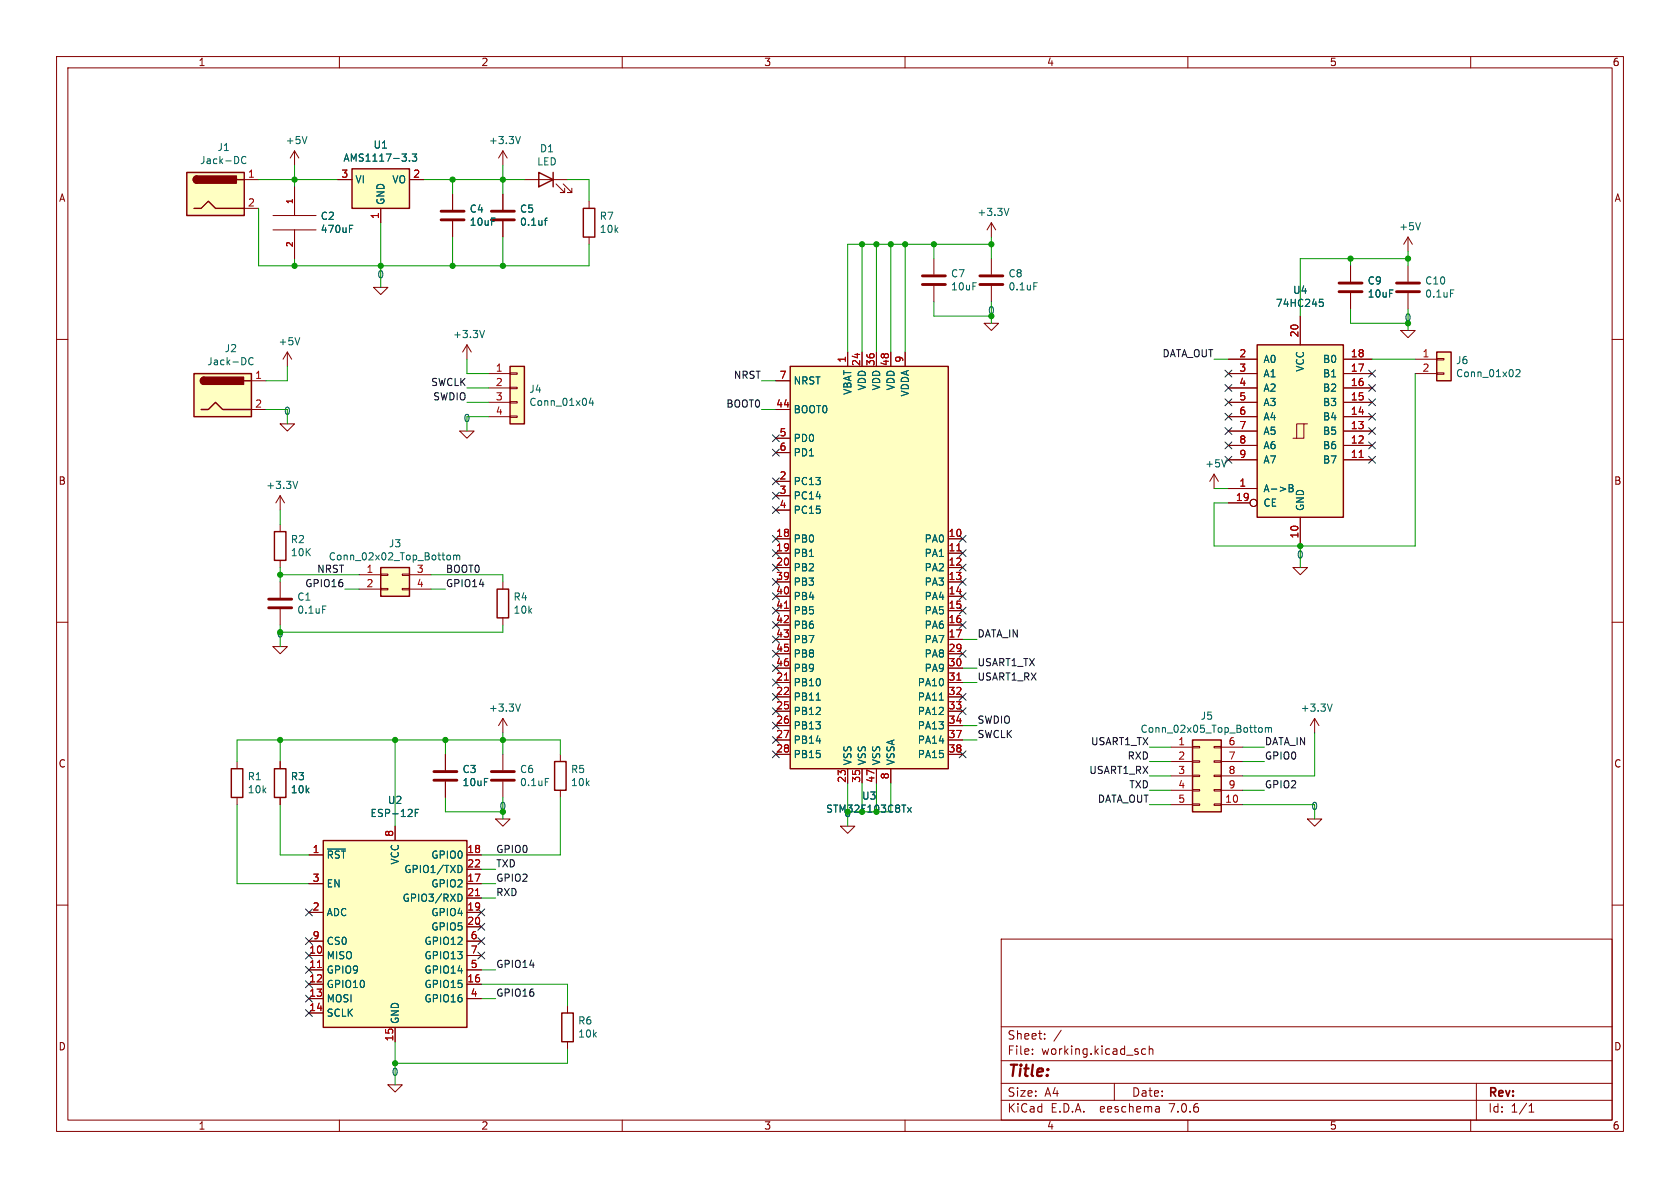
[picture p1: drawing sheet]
<svg xmlns="http://www.w3.org/2000/svg" width="297mm" height="210mm" viewBox="0 0 297 210" stroke-linecap="round" stroke-linejoin="round" font-family="sans-serif">
<g fill="none" stroke="#840000" stroke-width=".18">
<path d="M10 10h277v190h-277zM12 12h273v186h-273zM60 10v2M110 10v2M160 10v2M210 10v2M260 10v2M43.2 31.8h2.5M43.2 36.8h2.5M48.3 38.1h7.6M52.1 26.7l-.8 1.2M52.1 26.7v2.5"/>
<path d="M52.1 33v5.1M52.1 26.7l.7 1.2M59.7 31.8h2.5M67.3 36.8v2.6M72.4 31.8h2.5M80 34.3v2.8M80 39.1v2.8M88.9 26.7v2.5M88.9 34.3v2.8M88.9 39.1v2.8M88.9 26.7l-.8 1.2M88.9 26.7l.8 1.2"/>
<path d="M92.7 31.8h7.6M98.3 32.5l1.5 1.5h-.7h.7v-.7M99.6 32.5l1.5 1.5h-.8h.8v-.7M104.1 35.6v1.2M175.3 39.4v2.5M175.3 39.4l-.8 1.2M175.3 39.4l.7 1.2M10 60h2M48.3 40.6h7.6M52.1 40.6v5.1M66 50.8h2.6l-1.3 1.3zM104.1 41.9v1.3"/>
<path d="M165.1 45.7v2.8M165.1 50.5v2.8M174 57.2h2.5l-1.2 1.2zM175.3 45.7v2.8M175.3 50.5v2.8M229.9 55.9v5.1M238.8 47v2.8M238.8 51.8v2.8M247.6 58.4h2.6l-1.3 1.3zM248.9 41.9v2.6M248.9 47v2.8M248.9 51.8v2.8"/>
<path d="M248.9 41.9l-.7 1.3M248.9 41.9l.8 1.3M285 60h2M44.4 67.3h2.6M44.4 72.4h2.6M49.5 74.9h2.6l-1.3 1.3zM50.8 62.2l-.8 1.3M50.8 62.2v2.6M50.8 62.2l.8 1.3M81.3 76.2h2.5l-1.3 1.3zM82.5 61l-.7 1.2M82.5 61v2.5"/>
<path d="M82.5 61l.8 1.2M86.4 66h3.8M86.4 68.6h3.8M86.4 71.1h3.8M86.4 73.7h3.8M90.2 73.5h1.2v.3h-1.2zM90.2 71h1.2v.2h-1.2zM90.2 68.5h1.2v.2h-1.2zM90.2 65.9h1.2v.3h-1.2zM137.2 67.3h2.5M137.2 72.4h2.5M137.2 77.5h2.5"/>
<path d="M149.9 62.2v2.6M152.4 62.2v2.6M154.9 62.2v2.6M157.5 62.2v2.6M160 62.2v2.6M217.2 66h5M217.2 68.6h5M217.2 71.1h5M217.2 73.7h5M217.2 78.7h5M217.2 76.2h5M217.2 63.5h5"/>
<path d="M230.5 74.9h-1.3v2.6M231.1 74.9h-.6v2.6h-1.9M237.5 66h5.1M237.5 68.6h5.1M237.5 71.1h5.1M237.5 73.7h5.1M237.5 78.7h5.1M237.5 76.2h5.1M237.5 63.5h5.1M250.2 66h3.8M250.2 63.5h3.8M254 65.9h1.3v.3h-1.3z"/>
<path d="M254 63.4h1.3v.2h-1.3zM49.5 87.6v2.6M49.5 92.7v1.3M49.5 99.1v1.2M49.5 87.6l-.7 1.3M49.5 87.6l.8 1.3M137.2 95.3h2.5M137.2 97.8h2.5M137.2 85.1h2.5M137.2 87.6h2.5M137.2 90.2h2.5M137.2 80h2.5"/>
<path d="M167.6 95.3h2.6M167.6 97.8h2.6M214.6 83.8l-.7 1.3M214.6 83.8v2.6M214.6 83.8l.8 1.3M217.2 86.4h5M217.2 81.3h5M217.2 88.9h3.8M229.9 91.4v5.1M237.5 81.3h5.1M10 110h2M48.3 114.3h2.5l-1.3 1.3z"/>
<path d="M49.5 102.9v2.8M49.5 107.7v2.8M63.5 101.6h3.8M63.5 104.1h3.8M67.3 104h1.3v.3h-1.3zM67.3 101.5h1.3v.2h-1.3zM71.1 104h1.3v.3h-1.3zM71.1 101.5h1.3v.2h-1.3zM72.4 101.6h3.8M72.4 104.1h3.8M88.9 102.9v1.2M88.9 109.2v1.3"/>
<path d="M137.2 100.3h2.5M137.2 102.9h2.5M137.2 105.4h2.5M137.2 108h2.5M137.2 110.5h2.5M137.2 113h2.5M137.2 115.6h2.5M137.2 118.1h2.5M167.6 100.3h2.6M167.6 102.9h2.6M167.6 105.4h2.6M167.6 108h2.6"/>
<path d="M167.6 110.5h2.6M167.6 113h2.6M167.6 115.6h2.6M167.6 118.1h2.6M228.6 100.3h2.5l-1.2 1.3zM285 110h2M41.9 134.6v1.3M49.5 134.6v1.3M78.7 133.4v2.7M78.7 138.2v2.8M88.9 127v2.5M88.9 133.4v2.7"/>
<path d="M88.9 138.2v2.8M88.9 127l-.8 1.3M88.9 127l.8 1.3M99.1 133.4v1.2M99.1 139.7v1.3M137.2 120.7h2.5M137.2 123.2h2.5M137.2 125.7h2.5M137.2 128.3h2.5M137.2 130.8h2.5M137.2 133.4h2.5M149.9 135.9v2.5"/>
<path d="M152.4 135.9v2.5M154.9 135.9v2.5M157.5 135.9v2.5M167.6 120.7h2.6M167.6 123.2h2.6M167.6 125.7h2.6M167.6 128.3h2.6M167.6 130.8h2.6M167.6 133.4h2.6M207 132.1h3.8M207 134.6h3.8M207 137.2h3.8"/>
<path d="M207 139.7h3.8M210.8 139.6h1.3v.2h-1.3zM210.8 137h1.3v.3h-1.3zM210.8 134.5h1.3v.2h-1.3zM210.8 132h1.3v.2h-1.3zM214.6 139.6h1.3v.2h-1.3zM214.6 137h1.3v.3h-1.3zM214.6 134.5h1.3v.2h-1.3zM214.6 132h1.3v.2h-1.3zM215.9 132.1h3.8M215.9 134.6h3.8M215.9 137.2h3.8"/>
<path d="M215.9 139.7h3.8M232.4 127l-.8 1.3M232.4 127v2.5M232.4 127l.8 1.3M10 160h2M41.9 141v1.2M49.5 141v1.2M54.6 151.1h2.5M54.6 156.2h2.5M69.8 146.1v2.5M82.5 151.1h2.6M82.5 156.2h2.6"/>
<path d="M82.5 158.8h2.6M82.5 153.7h2.6M87.6 144.8h2.6l-1.3 1.3zM148.6 146.1h2.5l-1.2 1.2zM207 142.2h3.8M210.8 142.1h1.3v.3h-1.3zM214.6 142.1h1.3v.3h-1.3zM215.9 142.2h3.8M231.1 144.8h2.6l-1.3 1.3zM285 160h2M54.6 168.9h2.5M54.6 171.5h2.5"/>
<path d="M54.6 174h2.5M54.6 176.5h2.5M54.6 179.1h2.5M54.6 161.3h2.5M54.6 166.4h2.5M82.5 168.9h2.6M82.5 171.5h2.6M82.5 174h2.6M82.5 176.5h2.6M82.5 161.3h2.6M82.5 163.8h2.6M82.5 166.4h2.6"/>
<path d="M100.3 177.8v1.3M177 166h108v32h-108zM60 198v2M68.6 191.8h2.5l-1.3 1.2zM69.8 181.6v2.6M100.3 184.2v1.2M110 198v2M160 198v2M177 194.5h108M177 191.5h108M177 187.5h108M177 181.5h108"/>
<path d="M182.5 186.3v.1M182.5 185.5v.1M184.7 183.6v.1M184.7 182.8v.1M187.6 182.1l-1.3 2M197 191.5v3M202.5 185.5l-.4-.1-.3 .3v.4l.2 .2h.5M203.2 185.5l.2-.1 .3 .1 .1 .9M203.2 184.9v1.5M204.9 195.7l.1 .9M205 196.5l-.2 .1M205 196h-.2"/>
<path d="M210 198v2M260 198v2M261 191.5v6.5M270.3 196.6h.9M270.3 195.5l.4-.4v1.5"/>
<circle cx="221.6" cy="88.9" r=".63"/>
</g>
<g fill="none" stroke="#006464" stroke-width=".18">
<path d="M43.5 27.8a.6 .6 0 0 0-.9 .4 .6 .6 0 0 0 .6 .7l.3-.1M54.3 24.1l-.5 1.3M61.8 39.8h.6M72.4 28.4v.1M72.9 27.2h.8l-.5 .5 .4 .1v.6l-.2 .1-.5-.1M92 24.1l-.4 1.3M96.2 39h.5M96.7 38.6l-.3 .1v1.1M178.4 36.8l-.5 1.3M251.1 39.4l-.4 1.2M53 59.7l-.4 1.3M61.8 40.4h.4"/>
<path d="M85.7 58.4l-.5 1.3M182.8 50h.6M233.3 52.9h.6M233.4 53.4h.3l.3 .2-.2 .5-.4 .1M256.4 51.3h.6M44.7 63.3a.6 .6 0 0 0-.8 .5 .6 .6 0 0 0 .6 .7l.2-.1M104.5 70.3l-.3 1h.8M104.8 70.8v.9M268 65.4l.5-.1 .2 .4-.8 .9h.8M52.6 85.1l-.4 1.3M79.1 98.2l.3-.1 .2 .3v.5l-.2 .1-.3-.1M80.2 98.3l.4-.2 .1 .2"/>
<path d="M80.2 98.1v.9M80.7 98.3l.2-.2 .3 .1 .1 .8M80.7 98.3v.7M216.8 81.3l-.4 1.2M227.9 85.7h.4l.3 .2-.3 .4 .3 .1v.3l-.2 .2h-.5zM227.9 86.3h.4M57 107.1h.6M92 124.5l-.4 1.2M96.4 137.6h.6M144.3 123.8h.7M166.1 123.8h.7M222.6 128.7l.3-.1 .3 .3-.1 .4-.2 .2-.3-.1"/>
<path d="M223.7 128.7l.4-.1 .1 .2M223.7 128.6v.9M224.2 128.8l.2-.2 .3 .1 .1 .8M224.2 128.8v.7M235.5 124.5l-.4 1.2M57.9 150.1h3.2M73.4 143.7h.4M74 143.1h-.6v1.2M81 158.1a.64 .64 0 0 1 .7 .6 .64 .64 0 0 1-.7 .6M81.3 153a.68 .68 0 0 1 .4 .6 .68 .68 0 0 1-.4 .6M160.4 142.7l.7 .9M161.1 142.7l-.7 .9"/>
</g>
<g fill="none" stroke="#840000" stroke-width=".25">
<path d="M33 30.5h10.2v7.6h-10.2zM34.3 36.8h1.3l1.2-1.2 1.3 1.2h5.1M34.8 31.1a.64 .64 0 0 0-.6 .7 .64 .64 0 0 0 .6 .6M41.9 31.8h1.3M62.2 29.8h10.2v7h-10.2zM95.2 30.5l2.6 1.3-2.6 1.2zM97.8 30.5v2.5M103.1 36.8h2.1v5.1h-2.1zM34.3 66h10.1v7.7h-10.1zM35.6 72.4h1.2l1.3-1.3 1.3 1.3h5M36.1 66.7a.64 .64 0 0 0-.7 .6 .64 .64 0 0 0 .7 .6M43.2 67.3h1.2"/>
<path d="M90.2 64.8h2.5v10.1h-2.5zM139.7 64.8h27.9v71.1h-27.9zM222.2 61h15.3v30.4h-15.3zM254 62.2h2.5v5.1h-2.5zM48.5 94h2v5.1h-2zM67.3 100.3h5.1v5.1h-5.1zM87.9 104.1h2v5.1h-2zM40.9 135.9h2v5.1h-2zM48.5 135.9h2v5.1h-2zM98 134.6h2.1v5.1h-2.1zM210.8 130.8h5.1v12.7h-5.1zM57.1 148.6h25.4v33h-25.4z"/>
<path d="M99.3 179.1h2v5.1h-2z"/>
</g>
<g fill="none" stroke="#840000" stroke-width=".51">
<path d="M78 38.9h4M78 37.3h4M86.9 38.9h4M86.9 37.3h4M163.1 50.3h4M163.1 48.8h4M173.2 50.3h4.1M173.2 48.8h4.1M236.7 51.6h4.1M236.7 50h4.1M246.9 51.6h4.1M246.9 50h4.1"/>
<path d="M47.5 107.4h4.1M47.5 105.9h4.1M76.7 137.9h4.1M76.7 136.4h4.1M86.9 137.9h4M86.9 136.4h4"/>
</g>
<g fill="#ffffc2" stroke="#ffffc2" stroke-width=".18">
<path d="M67.3 100.3h5.1v5.1h-5.1z"/>
<path d="M210.8 130.8h5.1v12.7h-5.1z"/>
<path d="M57.1 148.6h25.4v33h-25.4z"/>
<path d="M90.2 64.8h2.5v10.1h-2.5z"/>
<path d="M222.2 61h15.3v30.4h-15.3z"/>
<path d="M34.3 66h10.1v7.7h-10.1z"/>
<path d="M33 30.5h10.2v7.6h-10.2z"/>
<path d="M139.7 64.8h27.9v71.1h-27.9z"/>
<path d="M62.2 29.8h10.2v7h-10.2z"/>
<path d="M254 62.2h2.5v5.1h-2.5z"/>
</g>
<path d="M169.2 97.4h.7M240.3 80.9h.7M138.7 107.5h.7M138.7 120.2h.7M169.2 120.2h.7M84.1 158.3h.7M56.1 171h.7" fill="none" stroke="#a90000" stroke-width=".18"/>
<g fill="#840000" stroke="#840000" stroke-width=".25">
<path d="M35.6 66.9l.5-.2v1.2a.64 .64 0 0 1-.6-.3 .64 .64 0 0 1 .1-.7z"/>
<path d="M36.1 66.7h7v1.2h-7z"/>
<path d="M34.4 31.3l.4-.2v1.3a.64 .64 0 0 1-.6-.4 .64 .64 0 0 1 .2-.7z"/>
<path d="M34.8 31.1h7v1.3h-7z"/>
</g>
<g fill="none" stroke="#009600" stroke-width=".18">
<path d="M45.7 36.8v10.2h58.4v-3.8M45.7 31.8h14M52.1 29.2v3.8M67.3 39.4v11.4M74.9 31.8h17.8M80 31.8v2.5M88.9 29.2v5.1M100.3 31.8h3.8v3.8M52.1 45.7v1.3M80 41.9v5.1M88.9 41.9v5.1M152.4 43.2v19"/>
<path d="M154.9 43.2v19M157.5 43.2v19M160 43.2v19M165.1 43.2v2.5M165.1 53.3v2.6h10.2M175.3 43.2h-25.4v19M175.3 41.9v3.8M175.3 53.3v3.9M238.8 54.6v2.6h10.1M238.8 45.7v1.3M248.9 44.5v2.5M248.9 54.6v3.8"/>
<path d="M248.9 45.7h-19v10.2M47 72.4h3.8v2.5M50.8 64.8v2.5h-3.8M82.5 63.5v2.5h3.9M82.5 71.1h3.9M82.5 68.6h3.9M86.4 73.7h-3.9v2.5M134.6 72.4h2.6M134.6 67.3h2.6M214.6 63.5h2.6M242.6 63.5h7.6M250.2 66v30.5h-35.6v-7.6h2.6"/>
<path d="M49.5 90.2v2.5M214.6 86.4h2.6M229.9 96.5v3.8M49.5 100.3v2.6M49.5 110.5v3.8M49.5 101.6h14M61 104.1h2.5M76.2 101.6h12.7v1.3M76.2 104.1h2.5M88.9 110.5v1.3h-39.4M170.2 113h2.5M170.2 118.1h2.5"/>
<path d="M49.5 130.8v3.8M69.8 130.8v15.3M78.7 130.8v2.6M88.9 129.5v3.9M99.1 133.4v-2.6h-57.2v3.8M149.9 138.4v7.7M152.4 138.4v5.1M154.9 138.4v5.1M157.5 138.4v5.1M170.2 130.8h2.5M170.2 128.3h2.5M170.2 120.7h2.5"/>
<path d="M203.2 134.6h3.8M203.2 132.1h3.8M203.2 139.7h3.8M203.2 137.2h3.8M219.7 134.6h3.8M219.7 132.1h3.8M219.7 139.7h3.8M232.4 129.5v7.7h-12.7M41.9 142.2v14h12.7M49.5 142.2v8.9h5.1M78.7 141v2.5h10.2M85.1 156.2h2.5"/>
<path d="M85.1 153.7h2.5M85.1 158.8h2.5M88.9 141v3.8M99.1 141v10.1h-14M203.2 142.2h3.8M219.7 142.2h12.7v2.6M85.1 174h15.2v3.8M85.1 171.5h2.5M85.1 176.5h2.5M69.8 184.2v7.6M100.3 185.4v2.6h-30.5"/>
</g>
<g fill="none" stroke="#000084" stroke-width=".18">
<path d="M136.6 76.9l1.2 1.2M136.6 79.4l1.2 1.2M137.8 76.9l-1.2 1.2M137.8 79.4l-1.2 1.2M216.6 65.4l1.2 1.2M216.6 70.5l1.2 1.2M216.6 75.6l1.2 1.2M216.6 68l1.2 1.2M216.6 78.1l1.2 1.2M216.6 73.1l1.2 1.2M217.8 65.4l-1.2 1.2M217.8 70.5l-1.2 1.2"/>
<path d="M217.8 75.6l-1.2 1.2M217.8 68l-1.2 1.2M217.8 78.1l-1.2 1.2M217.8 73.1l-1.2 1.2M242 73.1l1.2 1.2M242 75.6l1.2 1.2M242 65.4l1.2 1.2M242 68l1.2 1.2M242 70.5l1.2 1.2M242 78.1l1.2 1.2M243.2 73.1l-1.2 1.2M243.2 75.6l-1.2 1.2"/>
<path d="M243.2 65.4l-1.2 1.2M243.2 68l-1.2 1.2M243.2 70.5l-1.2 1.2M243.2 78.1l-1.2 1.2M136.6 94.6l1.2 1.3M136.6 97.2l1.2 1.2M136.6 87l1.2 1.2M136.6 89.6l1.2 1.2M136.6 84.5l1.2 1.2M136.6 99.7l1.2 1.2M137.8 94.6l-1.2 1.3M137.8 97.2l-1.2 1.2"/>
<path d="M137.8 87l-1.2 1.2M137.8 89.6l-1.2 1.2M137.8 84.5l-1.2 1.2M137.8 99.7l-1.2 1.2M169.6 99.7l1.2 1.2M169.6 97.2l1.2 1.2M169.6 94.6l1.2 1.3M170.8 99.7l-1.2 1.2M170.8 94.6l-1.2 1.3M170.8 97.2l-1.2 1.2M216.6 80.7l1.2 1.2M217.8 80.7l-1.2 1.2"/>
<path d="M242 80.7l1.2 1.2M243.2 80.7l-1.2 1.2M136.6 112.4l1.2 1.2M136.6 109.9l1.2 1.2M136.6 104.8l1.2 1.2M136.6 115l1.2 1.2M136.6 117.5l1.2 1.2M136.6 107.3l1.2 1.3M136.6 102.3l1.2 1.2M137.8 112.4l-1.2 1.2M137.8 109.9l-1.2 1.2M137.8 104.8l-1.2 1.2"/>
<path d="M137.8 115l-1.2 1.2M137.8 117.5l-1.2 1.2M137.8 107.3l-1.2 1.3M137.8 102.3l-1.2 1.2M169.6 107.3l1.2 1.3M169.6 109.9l1.2 1.2M169.6 102.3l1.2 1.2M169.6 104.8l1.2 1.2M169.6 115l1.2 1.2M170.8 107.3l-1.2 1.3M170.8 109.9l-1.2 1.2M170.8 102.3l-1.2 1.2"/>
<path d="M170.8 104.8l-1.2 1.2M170.8 115l-1.2 1.2M136.6 132.7l1.2 1.3M136.6 122.6l1.2 1.2M136.6 125.1l1.2 1.2M136.6 127.7l1.2 1.2M136.6 120l1.2 1.3M136.6 130.2l1.2 1.2M137.8 132.7l-1.2 1.3M137.8 122.6l-1.2 1.2M137.8 125.1l-1.2 1.2M137.8 127.7l-1.2 1.2"/>
<path d="M137.8 130.2l-1.2 1.2M137.8 120l-1.2 1.3M169.6 125.1l1.2 1.2M169.6 122.6l1.2 1.2M169.6 132.7l1.2 1.3M170.8 122.6l-1.2 1.2M170.8 125.1l-1.2 1.2M170.8 132.7l-1.2 1.3M54 168.3l1.2 1.2M54 160.7l1.2 1.2M54 165.8l1.2 1.2M54 173.4l1.2 1.2"/>
<path d="M54 170.8l1.2 1.3M54 178.5l1.2 1.2M54 175.9l1.2 1.2M55.2 168.3l-1.2 1.2M55.2 160.7l-1.2 1.2M55.2 165.8l-1.2 1.2M55.2 173.4l-1.2 1.2M55.2 170.8l-1.2 1.3M55.2 178.5l-1.2 1.2M55.2 175.9l-1.2 1.2M84.5 165.8l1.2 1.2M84.5 160.7l1.2 1.2"/>
<path d="M84.5 168.3l1.2 1.2M84.5 163.2l1.2 1.2M85.7 165.8l-1.2 1.2M85.7 160.7l-1.2 1.2M85.7 168.3l-1.2 1.2M85.7 163.2l-1.2 1.2"/>
</g>
<g fill="#009600" stroke="#009600" stroke-width=".18">
<circle cx="69.8" cy="130.8" r=".46"/>
<circle cx="78.7" cy="130.8" r=".46"/>
<circle cx="49.5" cy="130.8" r=".46"/>
<circle cx="229.9" cy="96.5" r=".46"/>
<circle cx="238.8" cy="45.7" r=".46"/>
<circle cx="248.9" cy="45.7" r=".46"/>
<circle cx="152.4" cy="43.2" r=".46"/>
<circle cx="157.5" cy="43.2" r=".46"/>
<circle cx="154.9" cy="43.2" r=".46"/>
<circle cx="160" cy="43.2" r=".46"/>
<circle cx="175.3" cy="43.2" r=".46"/>
<circle cx="165.1" cy="43.2" r=".46"/>
<circle cx="88.9" cy="130.8" r=".46"/>
<circle cx="88.9" cy="47" r=".46"/>
<circle cx="49.5" cy="101.6" r=".46"/>
<circle cx="80" cy="47" r=".46"/>
<circle cx="67.3" cy="47" r=".46"/>
<circle cx="88.9" cy="31.8" r=".46"/>
<circle cx="80" cy="31.8" r=".46"/>
<circle cx="52.1" cy="31.8" r=".46"/>
<circle cx="52.1" cy="47" r=".46"/>
<circle cx="69.8" cy="188" r=".46"/>
</g>
<text font-size="2.8" fill="#840000" x="178" y="190.9">Title:</text>
<g font-size="2.1" fill="#840000">
<text x="178" y="184">Sheet:</text>
<text x="178" y="186.7">File:</text>
<text x="184.1" y="186.7">working.kicad_sch</text>
<text x="178" y="196.9">KiCad</text>
<text x="178" y="194.1">Size:</text>
<text x="184.7" y="194.1">A4</text>
<text x="185.7" y="196.9">E.D.A.</text>
<text x="194.6" y="196.9">eeschema</text>
<text x="200" y="194.1">Date:</text>
<text x="207" y="196.9">7.0.6</text>
<text x="263" y="194.3">Rev:</text>
<text x="263" y="196.9">Id:</text>
<text x="267.1" y="196.9">1/1</text>
</g>
<g font-size="1.8" fill="#840000">
<text x="35" y="11.9">1</text>
<text x="85" y="11.9">2</text>
<text x="135" y="11.9">3</text>
<text x="185" y="11.9">4</text>
<text x="235" y="11.9">5</text>
<text x="285" y="11.9">6</text>
<text x="10.3" y="35.9">A</text>
<text x="285.3" y="35.9">A</text>
<text x="10.3" y="85.9">B</text>
<text x="285.3" y="85.9">B</text>
<text x="10.3" y="135.9">C</text>
<text x="285.3" y="135.9">C</text>
<text x="10.3" y="185.9">D</text>
<text x="285.3" y="185.9">D</text>
<text x="35" y="199.9">1</text>
<text x="85" y="199.9">2</text>
<text x="135" y="199.9">3</text>
<text x="185" y="199.9">4</text>
<text x="235" y="199.9">5</text>
<text x="285" y="199.9">6</text>
</g>
<g font-size="1.8" fill="#006464">
<text x="35.3" y="29.2">Jack-DC</text>
<text x="38.4" y="26.9">J1</text>
<text x="50.4" y="25.7">+5V</text>
<text x="60.6" y="28.8">AMS1117-3.3</text>
<text x="65.9" y="26.5">U1</text>
<text x="86.3" y="25.7">+3.3V</text>
<text x="94.9" y="29.4">LED</text>
<text x="95.4" y="27.1">D1</text>
<text x="62.7" y="32.6">VI</text>
<text x="69.3" y="32.6">VO</text>
<text x="56.6" y="39.1">C2</text>
<text x="56.6" y="41.4">470uF</text>
<text x="68.2" y="36.3" transform="rotate(-90 68.2 36.3)">GND</text>
<text x="82.9" y="37.8">C4</text>
<text x="82.9" y="40.1">10uF</text>
<text x="91.8" y="37.8">C5</text>
<text x="91.8" y="40.1">0.1uf</text>
<text x="105.9" y="39.1">R7</text>
<text x="105.9" y="41.4">10k</text>
<text x="172.7" y="38.4">+3.3V</text>
<text x="247.3" y="40.9">+5V</text>
<text x="66.6" y="49.4">0</text>
<text x="168" y="49.2">C7</text>
<text x="168" y="51.5">10uF</text>
<text x="178.2" y="49.2">C8</text>
<text x="178.2" y="51.5">0.1uF</text>
<text x="228.5" y="52.1">U4</text>
<text x="241.7" y="50.5">C9</text>
<text x="241.7" y="52.8">10uF</text>
<text x="251.9" y="50.5">C10</text>
<text x="251.9" y="52.8">0.1uF</text>
<text x="80" y="60">+3.3V</text>
<text x="225.4" y="54.5">74HC245</text>
<text x="36.5" y="64.8">Jack-DC</text>
<text x="39.6" y="62.5">J2</text>
<text x="49.1" y="61.2">+5V</text>
<text x="223.3" y="64.4">A0</text>
<text x="230.7" y="65.8" transform="rotate(-90 230.7 65.8)">VCC</text>
<text x="233.8" y="64.4">B0</text>
<text x="257.3" y="64.6">J6</text>
<text x="93.5" y="69.6">J4</text>
<text x="93.5" y="72">Conn_01x04</text>
<text x="140.2" y="68.2">NRST</text>
<text x="150.7" y="69.9" transform="rotate(-90 150.7 69.9)">VBAT</text>
<text x="153.3" y="69.1" transform="rotate(-90 153.3 69.1)">VDD</text>
<text x="155.8" y="69.1" transform="rotate(-90 155.8 69.1)">VDD</text>
<text x="158.3" y="69.1" transform="rotate(-90 158.3 69.1)">VDD</text>
<text x="160.9" y="70.2" transform="rotate(-90 160.9 70.2)">VDDA</text>
<text x="223.3" y="66.9">A1</text>
<text x="223.3" y="69.4">A2</text>
<text x="223.3" y="72">A3</text>
<text x="233.8" y="72">B3</text>
<text x="233.8" y="69.4">B2</text>
<text x="233.8" y="66.9">B1</text>
<text x="257.3" y="66.9">Conn_01x02</text>
<text x="50.1" y="73.5">0</text>
<text x="81.8" y="74.8">0</text>
<text x="140.2" y="73.3">BOOT0</text>
<text x="223.3" y="74.5">A4</text>
<text x="223.3" y="77.1">A5</text>
<text x="233.8" y="77.1">B5</text>
<text x="233.8" y="74.5">B4</text>
<text x="140.2" y="78.3">PD0</text>
<text x="140.2" y="80.9">PD1</text>
<text x="213" y="82.8">+5V</text>
<text x="223.3" y="79.6">A6</text>
<text x="223.3" y="82.1">A7</text>
<text x="233.8" y="82.1">B7</text>
<text x="233.8" y="79.6">B6</text>
<text x="47" y="86.6">+3.3V</text>
<text x="140.2" y="86">PC13</text>
<text x="140.2" y="88.5">PC14</text>
<text x="223.3" y="87.2">A-&gt;B</text>
<text x="223.3" y="89.8">CE</text>
<text x="140.2" y="91">PC15</text>
<text x="230.7" y="90.4" transform="rotate(-90 230.7 90.4)">GND</text>
<text x="51.3" y="96.2">R2</text>
<text x="51.3" y="98.5">10K</text>
<text x="58" y="99.3">Conn_02x02_Top_Bottom</text>
<text x="68.7" y="97">J3</text>
<text x="140.2" y="96.1">PB0</text>
<text x="140.2" y="98.7">PB1</text>
<text x="140.2" y="101.2">PB2</text>
<text x="163.4" y="96.1">PA0</text>
<text x="163.4" y="98.7">PA1</text>
<text x="163.4" y="101.2">PA2</text>
<text x="229.2" y="98.9">0</text>
<text x="52.5" y="106.4">C1</text>
<text x="90.7" y="106.4">R4</text>
<text x="140.2" y="103.7">PB3</text>
<text x="140.2" y="106.3">PB4</text>
<text x="163.4" y="103.7">PA3</text>
<text x="163.4" y="106.3">PA4</text>
<text x="52.5" y="108.7">0.1uF</text>
<text x="90.7" y="108.7">10k</text>
<text x="140.2" y="108.8">PB5</text>
<text x="140.2" y="111.4">PB6</text>
<text x="140.2" y="113.9">PB7</text>
<text x="163.4" y="108.8">PA5</text>
<text x="163.4" y="111.4">PA6</text>
<text x="163.4" y="113.9">PA7</text>
<text x="140.2" y="116.4">PB8</text>
<text x="140.2" y="119">PB9</text>
<text x="163.4" y="116.4">PA8</text>
<text x="163.4" y="119">PA9</text>
<text x="140.2" y="121.5">PB10</text>
<text x="140.2" y="124.1">PB11</text>
<text x="162.2" y="121.5">PA10</text>
<text x="162.2" y="124.1">PA11</text>
<text x="86.3" y="126">+3.3V</text>
<text x="140.2" y="126.6">PB12</text>
<text x="140.2" y="129.1">PB13</text>
<text x="140.2" y="131.7">PB14</text>
<text x="162.2" y="126.6">PA12</text>
<text x="162.2" y="129.1">PA13</text>
<text x="162.2" y="131.7">PA14</text>
<text x="201.5" y="129.7">Conn_02x05_Top_Bottom</text>
<text x="212.2" y="127.4">J5</text>
<text x="229.8" y="126">+3.3V</text>
<text x="81.7" y="136.9">C3</text>
<text x="91.8" y="136.9">C6</text>
<text x="100.8" y="136.9">R5</text>
<text x="140.2" y="134.2">PB15</text>
<text x="150.7" y="135.4" transform="rotate(-90 150.7 135.4)">VSS</text>
<text x="153.3" y="135.4" transform="rotate(-90 153.3 135.4)">VSS</text>
<text x="155.8" y="135.4" transform="rotate(-90 155.8 135.4)">VSS</text>
<text x="158.3" y="135.4" transform="rotate(-90 158.3 135.4)">VSSA</text>
<text x="162.2" y="134.2">PA15</text>
<text x="43.7" y="138.1">R1</text>
<text x="43.7" y="140.4">10k</text>
<text x="51.3" y="138.1">R3</text>
<text x="51.3" y="140.4">10k</text>
<text x="68.5" y="142.3">U2</text>
<text x="81.7" y="139.2">10uF</text>
<text x="91.8" y="139.2">0.1uF</text>
<text x="100.8" y="139.2">10k</text>
<text x="152.3" y="141.6">U3</text>
<text x="231.7" y="143.4">0</text>
<text x="65.4" y="144.6">ESP-12F</text>
<text x="57.7" y="152">~{RST}</text>
<text x="70.7" y="152.9" transform="rotate(-90 70.7 152.9)">VCC</text>
<text x="71.4" y="154.5">GPIO1/TXD</text>
<text x="76.2" y="152">GPIO0</text>
<text x="57.7" y="157.1">EN</text>
<text x="71.1" y="159.6">GPIO3/RXD</text>
<text x="76.2" y="157.1">GPIO2</text>
<text x="57.7" y="162.2">ADC</text>
<text x="57.7" y="167.2">CS0</text>
<text x="74.9" y="167.2">GPIO12</text>
<text x="76.2" y="162.2">GPIO4</text>
<text x="76.2" y="164.7">GPIO5</text>
<text x="57.7" y="169.8">MISO</text>
<text x="57.7" y="172.3">GPIO9</text>
<text x="74.9" y="172.3">GPIO14</text>
<text x="74.9" y="169.8">GPIO13</text>
<text x="57.7" y="174.9">GPIO10</text>
<text x="57.7" y="177.4">MOSI</text>
<text x="57.7" y="179.9">SCLK</text>
<text x="74.9" y="174.9">GPIO15</text>
<text x="74.9" y="177.4">GPIO16</text>
<text x="70.7" y="181.1" transform="rotate(-90 70.7 181.1)">GND</text>
<text x="102.1" y="181.3">R6</text>
<text x="102.1" y="183.6">10k</text>
<text x="69.1" y="190.4">0</text>
</g>
<g font-size="1.8" fill="#a90000">
<text x="43.7" y="31.5">1</text>
<text x="60.3" y="31.5">3</text>
<text x="73" y="31.5">2</text>
<text x="43.7" y="36.6">2</text>
<text x="67.1" y="38.8" transform="rotate(-90 67.1 38.8)">1</text>
<text x="229.6" y="59.7" transform="rotate(-90 229.6 59.7)">20</text>
<text x="87.6" y="65.8">1</text>
<text x="149.6" y="64.2" transform="rotate(-90 149.6 64.2)">1</text>
<text x="152.1" y="64.8" transform="rotate(-90 152.1 64.8)">24</text>
<text x="154.7" y="64.8" transform="rotate(-90 154.7 64.8)">36</text>
<text x="157.2" y="64.8" transform="rotate(-90 157.2 64.8)">48</text>
<text x="159.8" y="64.2" transform="rotate(-90 159.8 64.2)">9</text>
<text x="219" y="63.2">2</text>
<text x="219" y="65.8">3</text>
<text x="238.7" y="65.8">17</text>
<text x="238.7" y="63.2">18</text>
<text x="251.4" y="63.2">1</text>
<text x="251.4" y="65.8">2</text>
<text x="45" y="67.1">1</text>
<text x="87.6" y="68.3">2</text>
<text x="87.6" y="70.9">3</text>
<text x="137.7" y="67.1">7</text>
<text x="219" y="68.3">4</text>
<text x="219" y="70.9">5</text>
<text x="238.7" y="70.9">15</text>
<text x="238.7" y="68.3">16</text>
<text x="45" y="72.1">2</text>
<text x="87.6" y="73.4">4</text>
<text x="137.1" y="72.1">44</text>
<text x="137.7" y="77.2">5</text>
<text x="219" y="73.4">6</text>
<text x="219" y="75.9">7</text>
<text x="238.7" y="75.9">13</text>
<text x="238.7" y="73.4">14</text>
<text x="137.7" y="79.8">6</text>
<text x="219" y="78.5">8</text>
<text x="219" y="81">9</text>
<text x="238.7" y="81">11</text>
<text x="238.7" y="78.5">12</text>
<text x="137.7" y="84.8">2</text>
<text x="137.7" y="87.4">3</text>
<text x="137.7" y="89.9">4</text>
<text x="218.4" y="88.6">19</text>
<text x="219" y="86.1">1</text>
<text x="137.1" y="95">18</text>
<text x="167.6" y="95">10</text>
<text x="229.6" y="95.3" transform="rotate(-90 229.6 95.3)">10</text>
<text x="64.7" y="101.3">1</text>
<text x="73.6" y="101.3">3</text>
<text x="137.1" y="97.5">19</text>
<text x="137.1" y="100.1">20</text>
<text x="167.6" y="97.5">11</text>
<text x="167.6" y="100.1">12</text>
<text x="64.7" y="103.9">2</text>
<text x="73.6" y="103.9">4</text>
<text x="137.1" y="102.6">39</text>
<text x="137.1" y="105.2">40</text>
<text x="137.1" y="107.7">41</text>
<text x="167.6" y="102.6">13</text>
<text x="167.6" y="105.2">14</text>
<text x="167.6" y="107.7">15</text>
<text x="137.1" y="110.2">42</text>
<text x="137.1" y="112.8">43</text>
<text x="167.6" y="110.2">16</text>
<text x="167.6" y="112.8">17</text>
<text x="137.1" y="115.3">45</text>
<text x="137.1" y="117.9">46</text>
<text x="167.6" y="115.3">29</text>
<text x="167.6" y="117.9">30</text>
<text x="137.1" y="120.4">21</text>
<text x="137.1" y="122.9">22</text>
<text x="137.1" y="125.5">25</text>
<text x="167.6" y="120.4">31</text>
<text x="167.6" y="122.9">32</text>
<text x="167.6" y="125.5">33</text>
<text x="137.1" y="128">26</text>
<text x="137.1" y="130.6">27</text>
<text x="167.6" y="128">34</text>
<text x="167.6" y="130.6">37</text>
<text x="208.2" y="131.8">1</text>
<text x="217.1" y="131.8">6</text>
<text x="137.1" y="133.1">28</text>
<text x="157.2" y="137.9" transform="rotate(-90 157.2 137.9)">8</text>
<text x="167.6" y="133.1">38</text>
<text x="208.2" y="134.4">2</text>
<text x="208.2" y="136.9">3</text>
<text x="217.1" y="134.4">7</text>
<text x="217.1" y="136.9">8</text>
<text x="149.6" y="138.5" transform="rotate(-90 149.6 138.5)">23</text>
<text x="152.1" y="138.5" transform="rotate(-90 152.1 138.5)">35</text>
<text x="154.7" y="138.5" transform="rotate(-90 154.7 138.5)">47</text>
<text x="208.2" y="139.4">4</text>
<text x="208.2" y="142">5</text>
<text x="216.5" y="142">10</text>
<text x="217.1" y="139.4">9</text>
<text x="69.6" y="148" transform="rotate(-90 69.6 148)">8</text>
<text x="55.2" y="150.9">1</text>
<text x="55.2" y="156">3</text>
<text x="82.5" y="156">17</text>
<text x="82.5" y="150.9">18</text>
<text x="82.5" y="153.4">22</text>
<text x="55.2" y="161">2</text>
<text x="82.5" y="161">19</text>
<text x="82.5" y="158.5">21</text>
<text x="55.2" y="166.1">9</text>
<text x="82.5" y="163.6">20</text>
<text x="83.1" y="166.1">6</text>
<text x="54.6" y="168.7">10</text>
<text x="54.6" y="171.2">11</text>
<text x="54.6" y="173.7">12</text>
<text x="82.5" y="173.7">16</text>
<text x="83.1" y="171.2">5</text>
<text x="83.1" y="168.7">7</text>
<text x="54.6" y="176.3">13</text>
<text x="54.6" y="178.8">14</text>
<text x="83.1" y="176.3">4</text>
<text x="69.6" y="184.2" transform="rotate(-90 69.6 184.2)">15</text>
</g>
<g font-size="1.8" fill="#009600">
<text x="174.6" y="55.8">0</text>
<text x="248.2" y="57">0</text>
<text x="48.8" y="112.9">0</text>
<text x="88.2" y="143.4">0</text>
<text x="145.9" y="143.9">STM32F103C8Tx</text>
<text x="149.2" y="144.7">0</text>
</g>
<g font-size="1.8" fill="#0f0f0f">
<text x="205.4" y="63.2">DATA_OUT</text>
<text x="76.1" y="68.3">SWCLK</text>
<text x="76.5" y="70.9">SWDIO</text>
<text x="129.6" y="67">NRST</text>
<text x="128.3" y="72.1">BOOT0</text>
<text x="56" y="101.3">NRST</text>
<text x="78.7" y="101.3">BOOT0</text>
<text x="53.9" y="103.9">GPIO16</text>
<text x="78.7" y="103.9">GPIO14</text>
<text x="172.7" y="112.8">DATA_IN</text>
<text x="172.7" y="117.8">USART1_TX</text>
<text x="172.7" y="120.4">USART1_RX</text>
<text x="172.7" y="128">SWDIO</text>
<text x="172.7" y="130.5">SWCLK</text>
<text x="192.8" y="131.8">USART1_TX</text>
<text x="223.5" y="131.8">DATA_IN</text>
<text x="192.5" y="136.9">USART1_RX</text>
<text x="199.2" y="134.4">RXD</text>
<text x="223.5" y="134.4">GPIO0</text>
<text x="194" y="142">DATA_OUT</text>
<text x="199.5" y="139.4">TXD</text>
<text x="223.5" y="139.4">GPIO2</text>
<text x="87.6" y="155.9">GPIO2</text>
<text x="87.6" y="153.4">TXD</text>
<text x="87.6" y="150.9">GPIO0</text>
<text x="87.6" y="158.5">RXD</text>
<text x="87.6" y="171.2">GPIO14</text>
<text x="87.6" y="176.3">GPIO16</text>
</g>
<g font-size="1.4" fill="#a90000">
<text x="51.8" y="36.2" transform="rotate(-90 51.8 36.2)">1</text>
<text x="51.8" y="43.8" transform="rotate(-90 51.8 43.8)">2</text>
</g>
</svg>
